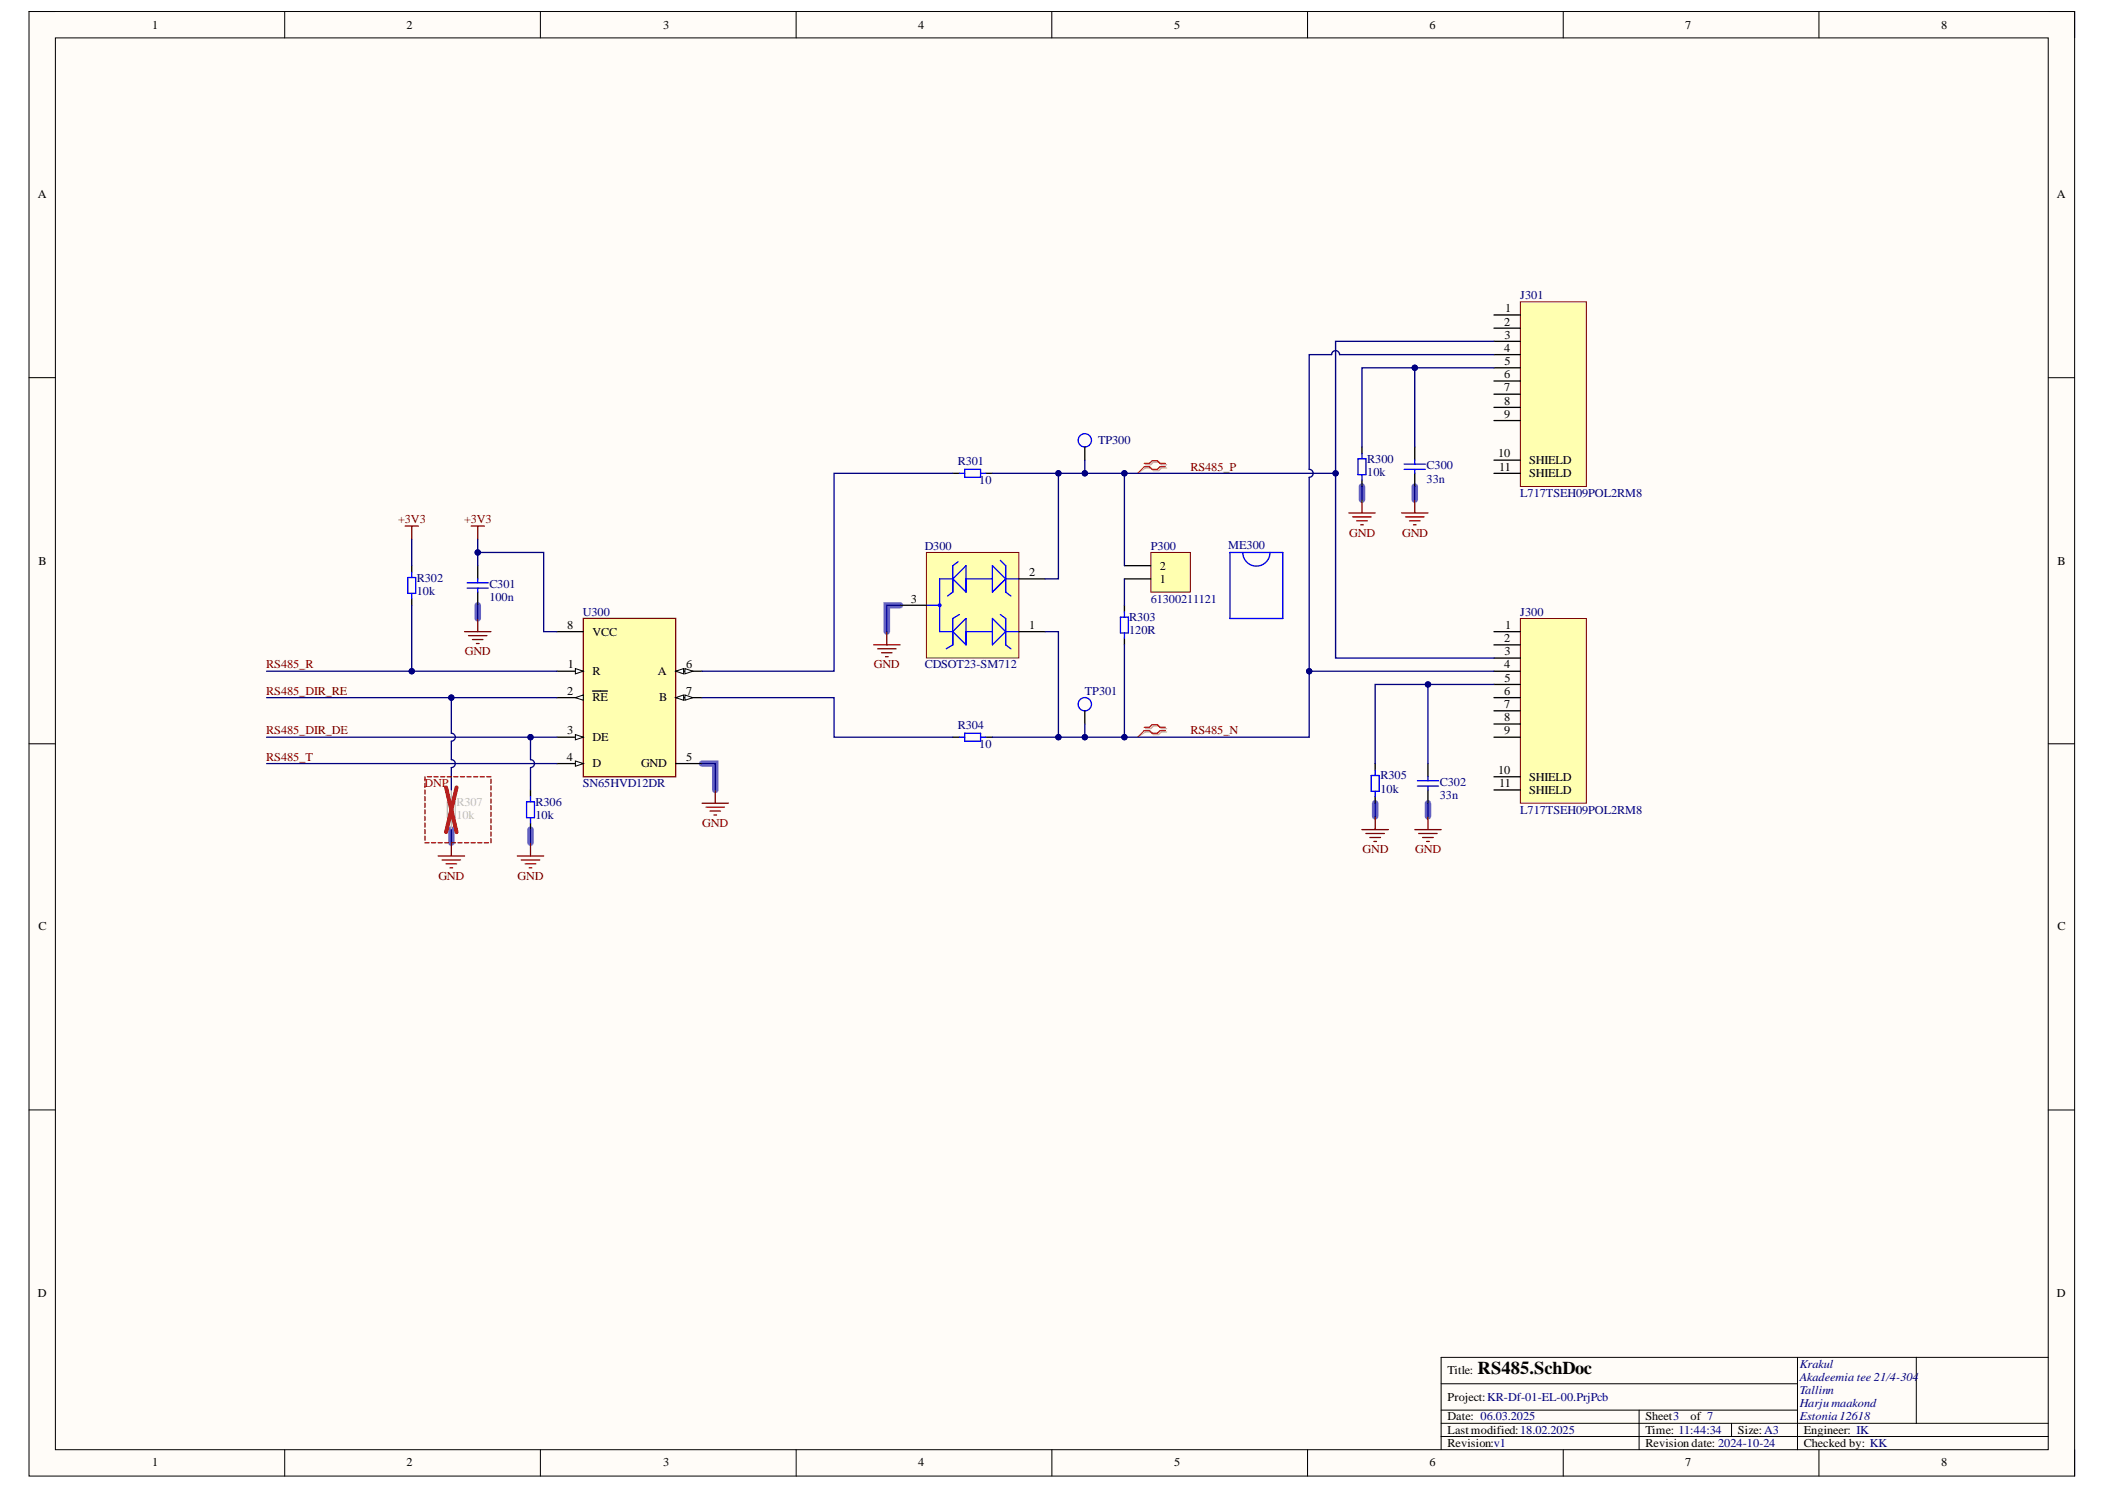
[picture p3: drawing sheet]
<svg xmlns="http://www.w3.org/2000/svg" width="297mm" height="210mm" viewBox="0 0 297 210" stroke-linecap="round" stroke-linejoin="round" font-family="sans-serif">
<path d="M4.1 1.6h288.7v206.6h-288.7z" fill-rule="evenodd" fill="#fffcf8"/>
<path d="M4.1 1.6h288.7v206.6h-288.7z" fill="none" stroke="#000" stroke-width=".14"/>
<path d="M7.8 5.3h281.2v199.2h-281.2z" fill-rule="evenodd" fill="#fffcf8"/>
<g fill="none" stroke="#000" stroke-width=".14">
<path d="M4.1 1.6h3.7M7.8 5.3h281.2v199.2h-281.2zM40.2 1.6v3.7M76.3 1.6v3.7M112.3 1.6v3.7M148.4 1.6v3.7M184.5 1.6v3.7M220.6 1.6v3.7M256.7 1.6v3.7M289 1.6h3.8v3.7M4.1 53.3h3.7M289 53.3h3.8"/>
<path d="M4.1 104.9h3.7M289 104.9h3.8M4.1 156.6h3.7M289 156.6h3.8M203.4 195.2h50.2M203.4 198.9h50.2M231.3 198.9v5.6M253.6 191.5v13M270.4 191.5v9.3M289 191.5h-85.6v13M40.2 204.5v3.7M76.3 204.5v3.7"/>
<path d="M112.3 204.5v3.7M148.4 204.5v3.7M184.5 204.5v3.7M203.4 202.6h85.6M203.4 200.8h85.6M220.6 204.5v3.7M244.3 200.8v1.8M256.7 204.5v3.7M292.8 204.5v3.7"/>
</g>
<path d="M192.2 68.6v1.9M199.6 68.6v1.9M67.4 85.4v1.8M127 85.4h-1.9v3.7M63.7 117v1.9M74.9 117v1.9M99.1 107.7h1.8v3.7M194.1 113.3v1.9M201.5 113.3v1.9" fill="none" stroke="#6e6eff" stroke-width=".92"/>
<path d="M214.5 87.2h9.3v26.1h-9.3z" fill-rule="evenodd" fill="#ffffb0"/>
<path d="M214.5 87.2h9.3v26.1h-9.3z" fill="none" stroke="#800000" stroke-width=".14"/>
<path d="M210.8 89.1h3.7M210.8 91h3.7M210.8 92.8h3.7M210.8 94.7h3.7M210.8 96.6h3.7M210.8 98.4h3.7M210.8 100.3h3.7M210.8 102.1h3.7M210.8 104h3.7M210.8 109.6h3.7M210.8 111.4h3.7" fill="none" stroke="#000" stroke-width=".19"/>
<path d="M214.5 42.6h9.3v26h-9.3z" fill-rule="evenodd" fill="#ffffb0"/>
<path d="M214.5 42.6h9.3v26h-9.3z" fill="none" stroke="#800000" stroke-width=".14"/>
<path d="M210.8 44.4h3.7M210.8 46.3h3.7M210.8 48.2h3.7M210.8 50h3.7M210.8 51.9h3.7M210.8 53.7h3.7M210.8 55.6h3.7M210.8 57.5h3.7M210.8 59.3h3.7M210.8 64.9h3.7M210.8 66.8h3.7" fill="none" stroke="#000" stroke-width=".19"/>
<path d="M130.7 77.9h13.1v14.9h-13.1z" fill-rule="evenodd" fill="#ffffb0"/>
<path d="M130.7 77.9h13.1v14.9h-13.1z" fill="none" stroke="#800000" stroke-width=".14"/>
<g fill="none" stroke="#00f" stroke-width=".18">
<path d="M135.2 79.2l-.7 .6v3.7l-.8 .6M136.3 79.8v3.7l-1.8-1.8zM140 79.8l1.9 1.9-1.9 1.8zM141.2 79.1l.7 .7v3.7l.7 .6M130.7 85.4h1.9M134.5 81.7h-1.9v7.4h1.9M134.5 89.1l1.8-1.9v3.8zM135.4 86.7l-.9 .5v3.8l-1 .5M136.3 89.1h3.7M136.3 81.7h3.7M140 87.2l1.9 1.9-1.9 1.9zM141.2 86.7l.7 .5v3.8l.7 .5"/>
<path d="M141.9 89.1h1.9M141.9 81.7h1.9M158.1 87.1h1.1v2.2h-1.1zM158.7 86.3v.8M158.7 89.3v.7"/>
<circle cx="132.6" cy="85.4" r=".18"/>
</g>
<path d="M127 85.4h3.7M143.8 89.1h3.7M143.8 81.7h3.7M158.7 85.4v.9M158.7 90v1" fill="none" stroke="#000" stroke-width=".18"/>
<path d="M162.4 77.9h5.6v5.6h-5.6z" fill-rule="evenodd" fill="#ffffb0"/>
<path d="M162.4 77.9h5.6v5.6h-5.6z" fill="none" stroke="#800000" stroke-width=".14"/>
<path d="M58.1 79.8v.9M67.4 79.8v1.9M134.5 66.8h.9M139.1 66.8h.9M158.7 79.8h3.7M58.1 84.5v.9M67.4 83.5v1.9M158.7 81.7h3.7M74.9 111.4v1M74.9 116.1v.9M134.5 104h.9M139.1 104h.9" fill="none" stroke="#000" stroke-width=".18"/>
<g fill="none" stroke="#00f" stroke-width=".19">
<path d="M173.6 77.9h7.4v9.3h-7.4zM179.2 77.9a1.92 1.92 0 0 1-1.9 2 1.92 1.92 0 0 1-1.9-1.9M191.6 64.7h1.1v2.3h-1.1zM192.2 64v.7M192.2 67v.7M198.1 65.5h3M198.1 66.2h3M199.6 64.9v.6M199.6 66.2v.6M193.5 109.4h1.1v2.2h-1.1zM194.1 108.6v.8M194.1 111.6v.8"/>
<path d="M200 110.1h3M200 110.9h3M201.5 109.6v.5M201.5 110.9v.5"/>
</g>
<g fill="none" stroke="#00f" stroke-width=".18">
<path d="M135.4 66.8h.7M136.1 66.2h2.3v1.1h-2.3zM138.4 66.8h.7M57.5 81.5h1.2v2.2h-1.2zM58.1 80.7v.8M58.1 83.7v.8M65.9 82.2h3M65.9 83h3M67.4 81.7v.5M67.4 83v.5M74.3 113.1h1.1v2.2h-1.1zM74.9 112.4v.7"/>
<path d="M74.9 115.3v.8M135.4 104h.7M136.1 103.4h2.3v1.2h-2.3zM138.4 104h.7"/>
</g>
<g fill="none" stroke="#800000" stroke-width=".18">
<path d="M66.5 74.2h1.8M67.4 74.2v1.9M65.6 89.1h3.7M66.1 89.7h2.6M66.7 90.2h1.5M67.2 90.8h.4M67.4 87.2v1.9M123.3 91h3.7M123.8 91.5h2.6M124.4 92.1h1.5M125 92.6h.3M125.1 89.1v1.9"/>
<path d="M99.1 113.3h3.7M99.6 113.9h2.6M100.2 114.4h1.5M100.7 115h.4M100.9 111.4v1.9"/>
</g>
<g fill="none" stroke="#800000" stroke-width=".19">
<path d="M190.3 72.4h3.8M190.9 72.9h2.6M191.4 73.5h1.5M192 74h.4M192.2 70.5v1.9M197.8 72.4h3.7M198.3 72.9h2.6M198.9 73.5h1.5M199.5 74h.3M199.6 70.5v1.9M192.2 117h3.7M192.7 117.6h2.7"/>
<path d="M193.3 118.1h1.5M193.9 118.7h.3M194.1 115.2v1.8M199.6 117h3.8M200.2 117.6h2.6M200.8 118.1h1.4M201.3 118.7h.4M201.5 115.2v1.8"/>
</g>
<path d="M192.2 63v1M192.2 67.7v.9M199.6 63v1.9M199.6 66.8v1.8M194.1 107.7v.9M194.1 112.4v.9M201.5 107.7v1.9M201.5 111.4v1.9" fill="none" stroke="#000" stroke-width=".19"/>
<path d="M82.3 87.2h13v22.4h-13z" fill-rule="evenodd" fill="#ffffb0"/>
<path d="M82.3 87.2h13v22.4h-13z" fill="none" stroke="#800000" stroke-width=".18"/>
<path d="M78.6 89.1h3.7M78.6 98.4h3.7" fill="none" stroke="#000" stroke-width=".18"/>
<path d="M81.2 98.4l1.1-.4v.8z" fill="#f8fcff"/>
<path d="M81.2 98.4l1.1-.4v.8z" fill="none" stroke="#000" stroke-width=".14"/>
<path d="M83.6 97.5h2.1M95.3 94.7h3.8" fill="none" stroke="#000" stroke-width=".18"/>
<path d="M95.3 94.7l1.2-.4v.8z" fill="#f8fcff"/>
<path d="M95.3 94.7l1.2-.4v.8z" fill="none" stroke="#000" stroke-width=".14"/>
<path d="M96.6 94.3l1.2 .4-1.2 .4z" fill="#f8fcff"/>
<path d="M96.6 94.3l1.2 .4-1.2 .4z" fill="none" stroke="#000" stroke-width=".14"/>
<path d="M95.3 98.4h3.8" fill="none" stroke="#000" stroke-width=".18"/>
<path d="M95.3 98.4l1.2-.4v.8z" fill="#f8fcff"/>
<path d="M95.3 98.4l1.2-.4v.8z" fill="none" stroke="#000" stroke-width=".14"/>
<path d="M96.6 98l1.2 .4-1.2 .4z" fill="#f8fcff"/>
<path d="M96.6 98l1.2 .4-1.2 .4z" fill="none" stroke="#000" stroke-width=".14"/>
<path d="M78.6 107.7h3.7" fill="none" stroke="#000" stroke-width=".18"/>
<path d="M81.2 107.3l1.1 .4-1.1 .4z" fill="#f8fcff"/>
<path d="M81.2 107.3l1.1 .4-1.1 .4z" fill="none" stroke="#000" stroke-width=".14"/>
<path d="M78.6 104h3.7" fill="none" stroke="#000" stroke-width=".18"/>
<path d="M81.2 103.6l1.1 .4-1.1 .4z" fill="#f8fcff"/>
<path d="M81.2 103.6l1.1 .4-1.1 .4z" fill="none" stroke="#000" stroke-width=".14"/>
<path d="M78.6 94.7h3.7" fill="none" stroke="#000" stroke-width=".18"/>
<path d="M81.2 94.3l1.1 .4-1.1 .4z" fill="#f8fcff"/>
<path d="M81.2 94.3l1.1 .4-1.1 .4z" fill="none" stroke="#000" stroke-width=".14"/>
<path d="M153.1 63v1.9M95.3 107.7h3.8M153.1 100.3v1.8" fill="none" stroke="#000" stroke-width=".18"/>
<path d="M57.2 74.2h1.8M58.1 74.2v1.9M74.9 118.9v1.8M73 120.7h3.7M73.6 121.3h2.6M74.1 121.9h1.5M74.7 122.4h.3" fill="none" stroke="#800000" stroke-width=".18"/>
<path d="M161.6 65.6h.8l.4-.4h.7l.4 .4h.7M161.6 66h.8l.4 .4h.7l.4-.4h.7M161.6 102.8h.8l.4-.4h.7l.4 .4h.7M161.6 103.2h.8l.4 .4h.7l.4-.4h.7" fill="none" stroke="#d0a19e" stroke-width=".18"/>
<path d="M161.6 66l-1.1 .8M161.6 103.2l-1.1 .8" fill="none" stroke="#d0a19e" stroke-width=".14"/>
<path d="M161.5 65.4h.7l.4-.4h.7l.4 .4h.7M161.5 65.8h.7l.4 .4h.7l.4-.4h.7M161.5 102.6h.7l.4-.4h.7l.4 .4h.7M161.5 103.1h.7l.4 .3h.7l.4-.3h.7" fill="none" stroke="#f00" stroke-width=".18"/>
<path d="M161.5 65.8l-1 1M161.5 103.1l-1 .9" fill="none" stroke="#f00" stroke-width=".14"/>
<path d="M153.2 63a.94 .94 0 0 0 .6-1.4 .94 .94 0 0 0-1.6 .1 .94 .94 0 0 0 .9 1.4M153.2 100.3a.94 .94 0 0 0 .6-1.5 .94 .94 0 0 0-1.6 .1 .94 .94 0 0 0 .9 1.4" fill="none" stroke="#00f" stroke-width=".18"/>
<path d="M67.4 76.1v3.7M158.7 81.7v3.7" fill="none" stroke="#000080" stroke-width=".18"/>
<circle cx="67.4" cy="77.9" r=".37" fill="#000080"/>
<circle cx="67.4" cy="77.9" r=".37" fill="none" stroke="#000080" stroke-width=".14"/>
<path d="M67.4 77.9h9.3v11.2h1.9M67.4 85.4v1.8" fill="none" stroke="#000080" stroke-width=".18"/>
<circle cx="67.4" cy="77.9" r=".37" fill="#000080"/>
<circle cx="67.4" cy="77.9" r=".37" fill="none" stroke="#000080" stroke-width=".14"/>
<path d="M140 66.8h9.4v14.9h-1.9M99.1 98.4h18.6v5.6h16.8M127 85.4h-1.9v3.7M99.1 107.7h1.8v3.7" fill="none" stroke="#000080" stroke-width=".18"/>
<circle cx="149.4" cy="66.8" r=".37" fill="#000080"/>
<circle cx="149.4" cy="66.8" r=".37" fill="none" stroke="#000080" stroke-width=".14"/>
<path d="M147.5 89.1h1.9v14.9h-9.4" fill="none" stroke="#000080" stroke-width=".18"/>
<circle cx="149.4" cy="104" r=".37" fill="#000080"/>
<circle cx="149.4" cy="104" r=".37" fill="none" stroke="#000080" stroke-width=".14"/>
<path d="M158.7 91v13h-9.3" fill="none" stroke="#000080" stroke-width=".18"/>
<circle cx="149.4" cy="104" r=".37" fill="#000080"/>
<circle cx="149.4" cy="104" r=".37" fill="none" stroke="#000080" stroke-width=".14"/>
<circle cx="153.1" cy="104" r=".37" fill="#000080"/>
<circle cx="153.1" cy="104" r=".37" fill="none" stroke="#000080" stroke-width=".14"/>
<circle cx="158.7" cy="104" r=".37" fill="#000080"/>
<circle cx="158.7" cy="104" r=".37" fill="none" stroke="#000080" stroke-width=".14"/>
<path d="M149.4 66.8h9.3v13" fill="none" stroke="#000080" stroke-width=".18"/>
<circle cx="158.7" cy="66.8" r=".37" fill="#000080"/>
<circle cx="158.7" cy="66.8" r=".37" fill="none" stroke="#000080" stroke-width=".14"/>
<circle cx="153.1" cy="66.8" r=".37" fill="#000080"/>
<circle cx="153.1" cy="66.8" r=".37" fill="none" stroke="#000080" stroke-width=".14"/>
<circle cx="149.4" cy="66.8" r=".37" fill="#000080"/>
<circle cx="149.4" cy="66.8" r=".37" fill="none" stroke="#000080" stroke-width=".14"/>
<path d="M210.8 96.6h-9.3v11.1M194.1 113.3v1.9M201.5 113.3v1.9" fill="none" stroke="#000080" stroke-width=".19"/>
<circle cx="201.5" cy="96.6" r=".37" fill="#000080"/>
<circle cx="201.5" cy="96.6" r=".37" fill="none" stroke="#000080" stroke-width=".14"/>
<path d="M201.5 96.6h-7.4v11.1" fill="none" stroke="#000080" stroke-width=".19"/>
<circle cx="201.5" cy="96.6" r=".37" fill="#000080"/>
<circle cx="201.5" cy="96.6" r=".37" fill="none" stroke="#000080" stroke-width=".14"/>
<path d="M210.8 51.9h-11.2v11.1M192.2 68.6v1.9M199.6 68.6v1.9" fill="none" stroke="#000080" stroke-width=".19"/>
<circle cx="199.6" cy="51.9" r=".37" fill="#000080"/>
<circle cx="199.6" cy="51.9" r=".37" fill="none" stroke="#000080" stroke-width=".14"/>
<path d="M199.6 51.9h-7.4v11.1" fill="none" stroke="#000080" stroke-width=".19"/>
<circle cx="199.6" cy="51.9" r=".37" fill="#000080"/>
<circle cx="199.6" cy="51.9" r=".37" fill="none" stroke="#000080" stroke-width=".14"/>
<path d="M210.8 48.2h-22.3v18.6h-29.8" fill="none" stroke="#000080" stroke-width=".19"/>
<circle cx="158.7" cy="66.8" r=".37" fill="#000080"/>
<circle cx="158.7" cy="66.8" r=".37" fill="none" stroke="#000080" stroke-width=".14"/>
<circle cx="188.5" cy="66.8" r=".37" fill="#000080"/>
<circle cx="188.5" cy="66.8" r=".37" fill="none" stroke="#000080" stroke-width=".14"/>
<path d="M188.5 66.8v26h22.3" fill="none" stroke="#000080" stroke-width=".19"/>
<circle cx="188.5" cy="66.8" r=".37" fill="#000080"/>
<circle cx="188.5" cy="66.8" r=".37" fill="none" stroke="#000080" stroke-width=".14"/>
<path d="M37.6 94.7h41M37.6 107.7h41" fill="none" stroke="#000080" stroke-width=".18"/>
<circle cx="58.1" cy="94.7" r=".37" fill="#000080"/>
<circle cx="58.1" cy="94.7" r=".37" fill="none" stroke="#000080" stroke-width=".14"/>
<path d="M134.5 66.8h-16.8v27.9h-18.6M37.6 98.4h41" fill="none" stroke="#000080" stroke-width=".18"/>
<circle cx="63.7" cy="98.4" r=".37" fill="#000080"/>
<circle cx="63.7" cy="98.4" r=".37" fill="none" stroke="#000080" stroke-width=".14"/>
<path d="M58.1 85.4v9.3" fill="none" stroke="#000080" stroke-width=".18"/>
<circle cx="58.1" cy="94.7" r=".37" fill="#000080"/>
<circle cx="58.1" cy="94.7" r=".37" fill="none" stroke="#000080" stroke-width=".14"/>
<path d="M58.1 76.1v3.7M153.1 64.9v1.9M74.9 117v1.9" fill="none" stroke="#000080" stroke-width=".18"/>
<circle cx="153.1" cy="66.8" r=".37" fill="#000080"/>
<circle cx="153.1" cy="66.8" r=".37" fill="none" stroke="#000080" stroke-width=".14"/>
<path d="M153.1 102.1v1.9" fill="none" stroke="#000080" stroke-width=".18"/>
<circle cx="153.1" cy="104" r=".37" fill="#000080"/>
<circle cx="153.1" cy="104" r=".37" fill="none" stroke="#000080" stroke-width=".14"/>
<path d="M184.7 94.7h26.1" fill="none" stroke="#000080" stroke-width=".19"/>
<circle cx="184.7" cy="94.7" r=".37" fill="#000080"/>
<circle cx="184.7" cy="94.7" r=".37" fill="none" stroke="#000080" stroke-width=".14"/>
<path d="M63.1 113.1h1.1v2.2h-1.1zM63.7 111.4v1.7M63.7 115.3v1.7" fill="none" stroke="#bfbebc" stroke-width=".18"/>
<path d="M62.9 111.1l1.5 6.3M64.4 111.1l-1.5 6.3" fill="none" stroke="#f00" stroke-width=".55"/>
<path d="M63.7 118.9v1.8M61.8 120.7h3.8M62.4 121.3h2.6M62.9 121.9h1.5M63.5 122.4h.4" fill="none" stroke="#800000" stroke-width=".18"/>
<path d="M63.7 117v1.9M78.6 104h-3.7v3.2a.56 .56 0 0 1 .5 .5 .56 .56 0 0 1-.5 .6v3.1" fill="none" stroke="#000080" stroke-width=".18"/>
<circle cx="74.9" cy="104" r=".37" fill="#000080"/>
<circle cx="74.9" cy="104" r=".37" fill="none" stroke="#000080" stroke-width=".14"/>
<path d="M210.8 50h-21.8a.56 .56 0 0 0-.5-.5 .56 .56 0 0 0-.6 .5h-3.2v16.2a.56 .56 0 0 1 .6 .6 .56 .56 0 0 1-.6 .5v36.7h-26" fill="none" stroke="#000080" stroke-width=".19"/>
<circle cx="158.7" cy="104" r=".37" fill="#000080"/>
<circle cx="158.7" cy="104" r=".37" fill="none" stroke="#000080" stroke-width=".14"/>
<circle cx="184.7" cy="94.7" r=".37" fill="#000080"/>
<circle cx="184.7" cy="94.7" r=".37" fill="none" stroke="#000080" stroke-width=".14"/>
<path d="M37.6 104h37.3" fill="none" stroke="#000080" stroke-width=".18"/>
<circle cx="74.9" cy="104" r=".37" fill="#000080"/>
<circle cx="74.9" cy="104" r=".37" fill="none" stroke="#000080" stroke-width=".14"/>
<path d="M63.7 98.4v5a.56 .56 0 0 1 .5 .6 .56 .56 0 0 1-.5 .6v2.6a.56 .56 0 0 1 .5 .5 .56 .56 0 0 1-.5 .6v3.1" fill="none" stroke="#000080" stroke-width=".18"/>
<circle cx="63.7" cy="98.4" r=".37" fill="#000080"/>
<circle cx="63.7" cy="98.4" r=".37" fill="none" stroke="#000080" stroke-width=".14"/>
<g fill="none" stroke="#980000" stroke-width=".18">
<path d="M60 109.6v.6M60 110.5v.6M60 111.4v.6M60 112.4v.6M60 113.3v.6M60 114.2v.6M60 115.2v.5M60 116.1v.6M60 117v.6M60 118v.5M60 118.9h.5M60.3 109.6h.6"/>
<path d="M60.9 118.9h.6M61.2 109.6h.6M61.8 118.9h.6M62.2 109.6h.6M62.8 118.9h.5M63.1 109.6h.6M63.7 118.9h.6M64 109.6h.6M64.6 118.9h.6M65 109.6h.6M65.6 118.9h.5M65.9 109.6h.6"/>
<path d="M66.5 118.9h.6M66.8 109.6h.6M67.4 118.9h.6M67.8 109.6h.5M68.3 118.9h.6M68.7 109.6h.6M69.3 109.9v.6M69.3 110.9v.5M69.3 111.8v.6M69.3 112.7v.6M69.3 113.7v.5M69.3 114.6v.6"/>
<path d="M69.3 115.5v.6M69.3 116.4v.6M69.3 117.4v.6M69.3 118.3v.6"/>
</g>
<text font-size="2.5" x="208.5" y="193.8">RS485.SchDoc</text>
<g font-size="1.7">
<text x="21.5" y="4.1">1</text>
<text x="57.4" y="4.1">2</text>
<text x="93.6" y="4.1">3</text>
<text x="129.6" y="4.1">4</text>
<text x="165.7" y="4.1">5</text>
<text x="201.7" y="4.1">6</text>
<text x="237.8" y="4.1">7</text>
<text x="273.9" y="4.1">8</text>
<text x="5.3" y="28">A</text>
<text x="290.3" y="28">A</text>
<text x="212.2" y="45.9">2</text>
<text x="212.3" y="47.8">3</text>
<text x="212.4" y="44.1">1</text>
<text x="212.2" y="49.6">4</text>
<text x="212.2" y="53.4">6</text>
<text x="212.3" y="51.5">5</text>
<text x="212.2" y="55.2">7</text>
<text x="212.2" y="57.1">8</text>
<text x="212.2" y="58.9">9</text>
<text x="211.4" y="64.5">10</text>
<text x="215.8" y="65.5">SHIELD</text>
<text x="211.6" y="66.4">11</text>
<text x="215.8" y="67.3">SHIELD</text>
<text x="5.4" y="79.7">B</text>
<text x="145.2" y="81.3">2</text>
<text x="163.7" y="82.2">1</text>
<text x="163.7" y="80.3">2</text>
<text x="290.3" y="79.7">B</text>
<text x="80.1" y="88.7">8</text>
<text x="83.6" y="89.6">VCC</text>
<text x="128.5" y="85">3</text>
<text x="145.2" y="88.7">1</text>
<text x="212.4" y="88.7">1</text>
<text x="80.1" y="94.3">1</text>
<text x="83.6" y="95.2">R</text>
<text x="92.8" y="95.2">A</text>
<text x="96.8" y="94.3">6</text>
<text x="212.2" y="90.6">2</text>
<text x="212.2" y="94.3">4</text>
<text x="212.3" y="92.4">3</text>
<text x="80.1" y="98">2</text>
<text x="83.6" y="99">RE</text>
<text x="93" y="99">B</text>
<text x="96.8" y="98">7</text>
<text x="212.2" y="98">6</text>
<text x="212.2" y="99.9">7</text>
<text x="212.2" y="101.7">8</text>
<text x="212.3" y="96.2">5</text>
<text x="80" y="107.3">4</text>
<text x="80.1" y="103.6">3</text>
<text x="83.6" y="104.5">DE</text>
<text x="96.8" y="107.3">5</text>
<text x="212.2" y="103.6">9</text>
<text x="83.6" y="108.3">D</text>
<text x="90.5" y="108.3">GND</text>
<text x="211.4" y="109.2">10</text>
<text x="211.6" y="111">11</text>
<text x="215.8" y="110.1">SHIELD</text>
<text x="215.8" y="112">SHIELD</text>
<text x="5.4" y="131.3">C</text>
<text x="290.3" y="131.3">C</text>
<text x="5.3" y="182.9">D</text>
<text x="290.3" y="182.9">D</text>
<text x="204.3" y="193.8">Title:</text>
<text x="204.3" y="197.6">Project:KR-Df-01-EL-00.PrjPcb</text>
<text x="204.3" y="200.4">Date: 06.03.2025</text>
<text x="204.3" y="202.2">Last modified:18.02.2025</text>
<text x="232.2" y="200.4">Sheet3</text>
<text x="232.2" y="202.2">Time: 11:44:34</text>
<text x="238.6" y="200.4">of 7</text>
<text x="245.2" y="202.2">Size: A3</text>
<text x="254.5" y="202.2">Engineer: IK</text>
<text x="21.5" y="206.9">1</text>
<text x="57.4" y="206.9">2</text>
<text x="93.6" y="206.9">3</text>
<text x="129.6" y="206.9">4</text>
<text x="165.7" y="206.9">5</text>
<text x="201.7" y="206.9">6</text>
<text x="204.3" y="204.1">Revision:v1</text>
<text x="232.2" y="204.1">Revision date: 2024-10-24</text>
<text x="237.8" y="206.9">7</text>
<text x="254.5" y="204.1">Checked by: KK</text>
<text x="273.9" y="206.9">8</text>
</g>
<g font-size="1.7" fill="#000080">
<text x="214.5" y="42.2">J301</text>
<text x="135.1" y="65.6">R301</text>
<text x="154.9" y="62.7">TP300</text>
<text x="192.9" y="65.3">R300</text>
<text x="138.2" y="68.2">10</text>
<text x="192.9" y="67.1">10k</text>
<text x="201.3" y="66.2">C300</text>
<text x="201.3" y="68.1">33n</text>
<text x="214.5" y="70.1">L717TSEH09POL2RM8</text>
<text x="130.5" y="77.6">D300</text>
<text x="162.4" y="77.6">P300</text>
<text x="173.3" y="77.4">ME300</text>
<text x="58.8" y="82">R302</text>
<text x="58.8" y="83.9">10k</text>
<text x="69.1" y="83">C301</text>
<text x="69.1" y="84.8">100n</text>
<text x="82.3" y="86.9">U300</text>
<text x="159.3" y="87.6">R303</text>
<text x="159.3" y="89.5">120R</text>
<text x="162.4" y="85">61300211121</text>
<text x="214.5" y="86.9">J300</text>
<text x="130.5" y="94.3">CDSOT23-SM712</text>
<text x="153.1" y="98">TP301</text>
<text x="135.1" y="102.8">R304</text>
<text x="138.2" y="105.5">10</text>
<text x="75.6" y="113.7">R306</text>
<text x="82.3" y="111">SN65HVD12DR</text>
<text x="194.8" y="109.9">R305</text>
<text x="194.8" y="111.8">10k</text>
<text x="203.2" y="110.9">C302</text>
<text x="203.2" y="112.7">33n</text>
<text x="75.6" y="115.5">10k</text>
<text x="214.5" y="114.8">L717TSEH09POL2RM8</text>
<text x="254" y="192.9">Krakul</text>
<text x="254" y="194.8">Akadeemia tee 21/4-304</text>
<text x="254" y="196.6">Tallinn</text>
<text x="254" y="198.5">Harju maakond</text>
<text x="254" y="200.4">Estonia12618</text>
</g>
<g font-size="1.7" fill="#800000">
<text x="168" y="66.4">RS485_P</text>
<text x="56.2" y="73.8">+3V3</text>
<text x="65.5" y="73.8">+3V3</text>
<text x="190.4" y="75.7">GND</text>
<text x="197.8" y="75.7">GND</text>
<text x="37.6" y="94.3">RS485_R</text>
<text x="65.6" y="92.4">GND</text>
<text x="123.3" y="94.3">GND</text>
<text x="37.6" y="98">RS485_DIR_RE</text>
<text x="37.6" y="107.3">RS485_T</text>
<text x="37.6" y="103.6">RS485_DIR_DE</text>
<text x="168" y="103.6">RS485_N</text>
<text x="99.1" y="116.6">GND</text>
<text x="61.9" y="124.1">GND</text>
<text x="73" y="124.1">GND</text>
<text x="192.3" y="120.3">GND</text>
<text x="199.7" y="120.3">GND</text>
</g>
<text font-size="1.7" fill="#980000" x="59.9" y="111">DNP</text>
<g font-size="1.7" fill="#bfbebc">
<text x="64.4" y="113.7">R307</text>
<text x="64.4" y="115.5">10k</text>
</g>
</svg>
